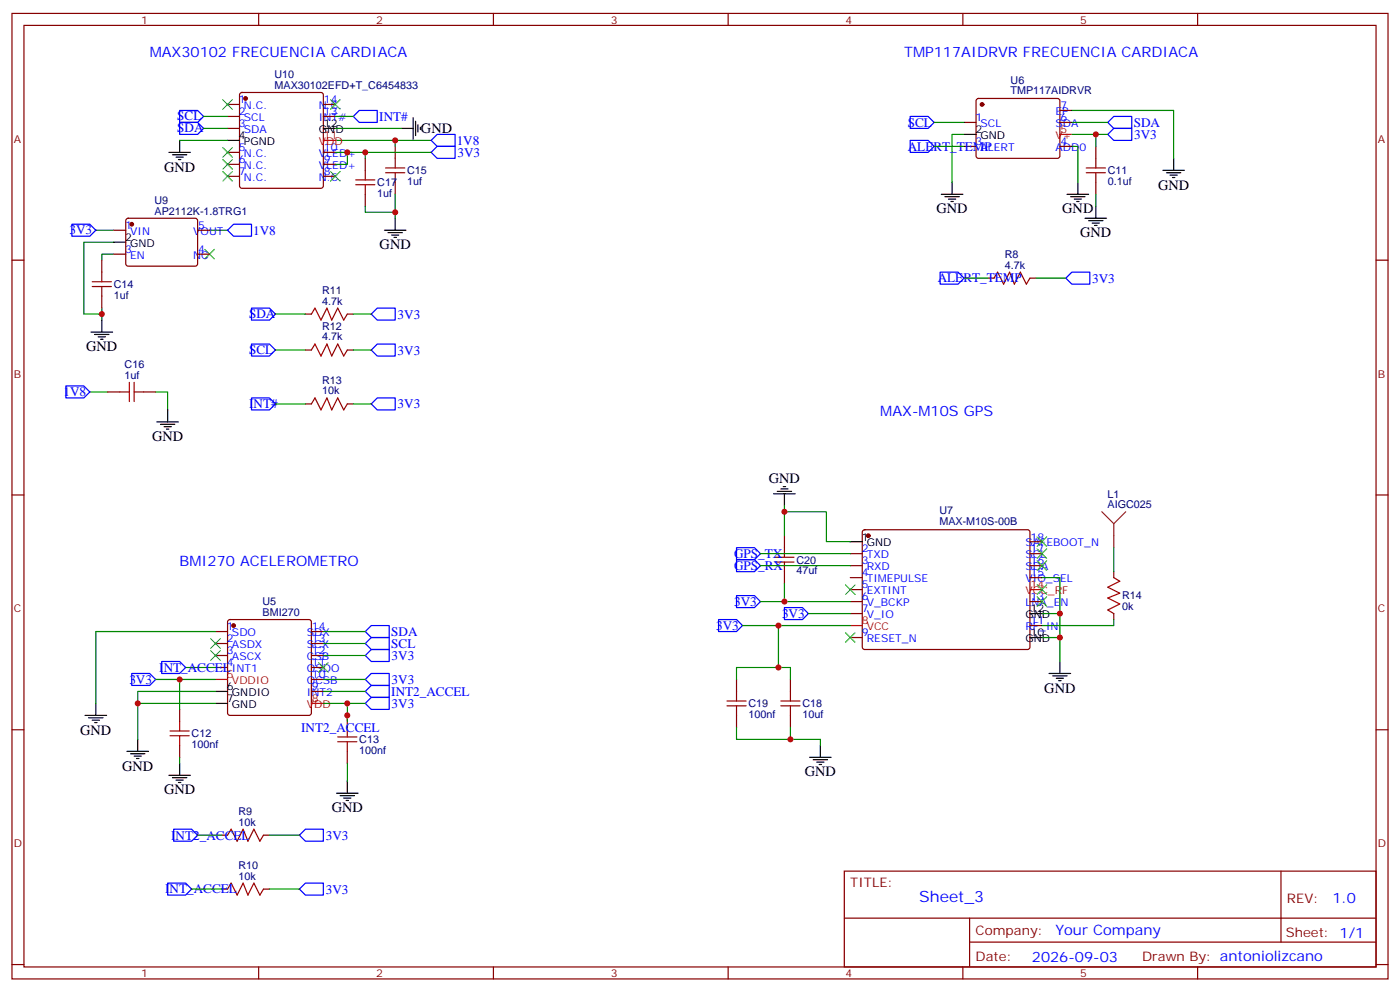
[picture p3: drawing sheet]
<svg xmlns="http://www.w3.org/2000/svg" width="412mm" height="292mm" viewBox="0 0 412 292" stroke-linecap="round" stroke-linejoin="round" font-family="sans-serif">
<g fill="none" stroke="#870000" stroke-width=".35">
<path d="M3.5 4h405.4v284.3h-405.4zM7.1 7.5h398.2v277.3h-398.2zM76.2 4v3.5M145.3 4v3.5M214.5 4v3.5M283.6 4v3.5M352.8 4v3.5M67 30.8h3.6M67 34.3h3.6M67 37.8h3.6M70.8 27.4l.5-.2h23.2l.5 .2 .2 .5v26.9l-.2 .5-.5 .2h-23.2l-.5-.3-.2-.4v-26.9zM95.2 30.8h3.6"/>
<path d="M95.2 34.3h3.6M284 36.1h3.5M287.7 29.2l.5-.2h23.3l.5 .2 .2 .5-.1 16.5-.6 .4h-23.6l-.4-.7v-16.2zM312.2 36.1h3.5M312.2 32.5h3.5M67 44.9h3.6M67 48.4h3.6M67 51.9h3.6M95.2 44.9h3.6M95.2 48.4h3.6M95.2 51.9h3.6M107.6 46.6v3.6"/>
<path d="M107.6 57.2v3.5M116.4 43.1v3.5M116.4 53.7v3.5M284 43.1h3.5M312.2 43.1h3.5M322.8 43.1v3.5M322.8 53.7v3.5M3.5 76.6h3.6M30 76.6v3.6M33.5 67.8h3.5M33.5 74.9h3.5M37.3 64.5l.4-.2h20.1l.4 .7-.1 13-.6 .4-20-.1-.5-.6v-12.7z"/>
<path d="M58.2 67.8h3.5M58.2 74.9h3.5M405.3 76.6h3.6M30 87.2v3.5M90 92.5h1.7M102.3 92.5h1.8M291 81.9h1.8M303.4 81.9h1.8M31.7 115.4h3.6M42.3 115.4h3.6M90 119h1.7M90 103.1h1.7"/>
<path d="M102.3 119h1.8M102.3 103.1h1.8M3.5 145.8h3.6M231.1 157.8v3.5M254.2 156.2l.5-.2h48l.5 .2 .2 .5-.1 34.1-.6 .5-48.3-.1-.4-.6v-33.9zM303.4 159.5h3.5M405.3 145.8h3.6M231.1 168.3v3.6M250.5 163.1h3.5M250.5 166.6h3.5M250.5 170.1h3.5M250.5 173.6h3.5"/>
<path d="M250.5 177.2h3.5M303.4 163.1h3.5M303.4 166.6h3.5M303.4 170.1h3.5M303.4 177.2h3.5M328.1 168.3v1.8M63.5 186h3.5M63.5 189.5h3.5M63.5 193h3.5M63.5 196.6h3.5M67.3 182.7l.4-.2h23.3l.5 .2 .2 .5v26.8l-.2 .5-.5 .2h-23.3l-.5-.3-.2-.4v-26.8zM91.7 186h3.5"/>
<path d="M91.7 189.5h3.5M91.7 193h3.5M91.7 196.6h3.5M250.5 180.7h3.5M250.5 187.7h3.5M303.4 184.2h3.5M328.1 180.7v1.8M3.5 214.9h3.6M52.9 208.9v3.5M52.9 219.5v3.5M91.7 203.6h3.5M91.7 200.1h3.5"/>
<path d="M102.3 210.7v3.5M217 200.1v3.5M217 210.7v3.5M232.8 200.1v3.5M232.8 210.7v3.5M405.3 214.9h3.6M102.3 221.3v3.5M65.3 246h1.7M77.6 246h1.8M248.7 256.5h156.6v28.3h-156.6zM377.3 256.6v20.8M65.3 261.8h1.7"/>
<path d="M77.6 261.8h1.8M248.7 270.4h156.5M285.6 277.4h119.6M285.6 270.4v14.1M3.5 284.1h3.6M76.2 284.8v3.5M145.3 284.8v3.5M214.5 284.8v3.5M283.6 284.8v3.5M352.8 284.8v3.5M405.3 284.1h3.6"/>
</g>
<g fill="none" stroke="#008700" stroke-width=".35">
<path d="M60 34.3h7M60 37.8h7M98.8 34.3h5.3M98.8 37.8h19.4M275.2 36.1h8.8M284 39.6h-3.5v14.1M315.7 32.5h30v14.1M315.7 39.6h10.6M315.7 36.1h10.6M322.8 39.6v3.5M52.9 41.3h14.1M98.8 41.3h28.2"/>
<path d="M98.8 44.9h28.2M102.3 44.9v3.5h-3.5M107.6 44.9v1.7M116.4 41.3v1.8M116.4 57.2v7.1M275.2 43.1h8.8M315.7 43.1h1.8v10.6M322.8 57.2v3.5M28.2 67.8h5.3M33.5 71.3h-8.8v21.2h5.3M33.5 74.9h-3.5v1.7M61.7 67.8h5.3"/>
<path d="M107.6 60.7v1.8h8.8M30 90.7v3.6M81.1 92.5h8.9M104.1 92.5h5.3M284 81.9h7M305.2 81.9h8.8M26.5 115.4h5.2M45.9 115.4h3.5v5.3M81.1 103.1h8.9M81.1 119h8.9M104.1 103.1h5.3M104.1 119h5.3"/>
<path d="M231.1 150.7h12.3v8.8h7.1M231.1 148.9v8.9M224 177.2h26.5M224 163.1h26.5M224 166.6h26.5M231.1 171.9v5.3M306.9 170.1h5.3v10.6M328.1 161.3v7M54.7 196.6h8.8M63.5 186h-35.3v21.2M95.2 193h12.4M95.2 189.5h12.4"/>
<path d="M95.2 186h12.4M218.7 184.2h31.8M229.3 184.2v12.4h-12.3v3.5M229.3 196.6h3.5v3.5M238.1 180.7h12.4M306.9 180.7h5.3v14.1M306.9 187.7h5.3M328.1 182.5v1.7h-21.2M45.9 200.1h17.6M52.9 200.1v8.8M63.5 207.2h-22.9v10.5M63.5 203.6h-22.9v3.6"/>
<path d="M95.2 200.1h12.4M95.2 207.2h12.4M95.2 203.6h12.4M102.3 207.2v5.2M217 214.2v3.5h15.8v-3.5M232.8 217.7h8.9v1.8M52.9 223v1.8M102.3 224.8v5.3M58.2 246h7.1M79.4 246h8.8M56.4 261.8h8.9M79.4 261.8h8.8"/>
</g>
<g fill="none" stroke="#a10000" stroke-width=".35">
<path d="M104.8 54.4h5.6M104.8 53h5.6M107.6 50.2v2.8M107.6 54.4v2.8M113.6 50.9h5.6M113.6 49.5h5.6M116.4 46.6v2.9M116.4 50.9v2.8M320 50.9h5.6M320 49.5h5.6M322.8 46.6v2.9M322.8 50.9v2.8"/>
<path d="M27.2 84.4h5.6M27.2 83h5.6M30 80.2v2.8M30 84.4v2.8M91.7 92.5l1.1-1.8 1.7 3.6 1.8-3.6 1.4 3.6 1.8-3.6 1.7 3.6 1.1-1.8M292.8 81.9l1.1-1.7 1.7 3.5 1.8-3.5 1.4 3.5 1.8-3.5 1.7 3.5 1.1-1.8M35.3 115.4h2.8M38.1 112.6v5.7M39.5 115.4h2.8M39.5 112.6v5.7M91.7 119l1.1-1.8 1.7 3.5 1.8-3.5 1.4 3.5 1.8-3.5 1.7 3.5 1.1-1.7M91.7 103.1l1.1-1.8 1.7 3.5 1.8-3.5 1.4 3.5 1.8-3.5 1.7 3.5 1.1-1.7"/>
<path d="M228.2 165.5h5.7M228.2 164.1h5.7M231.1 161.3v2.8M231.1 165.5v2.8M328.1 170.1l1.7 1.1-3.5 1.7 3.5 1.8-3.5 1.4 3.5 1.8-3.5 1.7 1.8 1.1M50.1 216.7h5.6M50.1 215.3h5.6M52.9 212.4v2.9M52.9 216.7v2.8M99.5 218.4h5.6M99.5 217h5.6M102.3 214.2v2.8"/>
<path d="M102.3 218.4v2.9M214.1 207.9h5.7M214.1 206.4h5.7M217 203.6v2.8M217 207.9v2.8M230 207.9h5.7M230 206.4h5.7M232.8 203.6v2.8M232.8 207.9v2.8M67 246l1.1-1.8 1.7 3.5 1.8-3.5 1.4 3.5 1.8-3.5 1.8 3.5 1-1.7M67 261.8l1.1-1.7 1.7 3.5 1.8-3.5 1.4 3.5 1.8-3.5 1.8 3.5 1-1.8"/>
</g>
<g fill="#870000" stroke="#870000" stroke-width=".35">
<circle cx="72.3" cy="29" r=".53"/>
<circle cx="38.8" cy="66" r=".53"/>
<circle cx="289.3" cy="30.8" r=".53"/>
<circle cx="68.8" cy="184.2" r=".53"/>
<circle cx="255.8" cy="157.8" r=".53"/>
</g>
<g fill="none" stroke="#000" stroke-width=".35">
<path d="M95.2 37.8h3.6M118.2 37.8h3.5M121.7 34.6v6.4M122.4 35.7v4.2M123.1 36.8v2.1M123.8 37.5v.7M284 39.6h3.5M49.7 44.9h6.4M50.8 45.6h4.2M51.9 46.3h2.1M52.6 47h.7M52.9 41.3v3.6"/>
<path d="M67 41.3h3.6M277.3 57.2h6.3M278.3 57.9h4.3M279.4 58.6h2.1M280.1 59.3h.7M280.5 53.7v3.5M314.3 57.2h6.4M315.4 57.9h4.2M316.4 58.6h2.2M317.1 59.3h.8M317.5 53.7v3.5M342.5 50.2h6.4"/>
<path d="M343.6 50.9h4.2M344.7 51.6h2.1M345.4 52.3h.7M345.7 46.6v3.6M33.5 71.3h3.5M113.2 67.8h6.4M114.3 68.5h4.2M115.4 69.2h2.1M116.1 69.9h.7M116.4 64.3v3.5M319.6 64.3h6.4M320.7 65h4.2"/>
<path d="M321.7 65.7h2.1M322.4 66.4h.7M322.8 60.7v3.6M26.8 97.8h6.4M27.9 98.5h4.2M28.9 99.2h2.1M29.6 99.9h.7M30 94.3v3.5M46.2 124.2h6.4M47.3 125h4.2M48.3 125.7h2.1M49 126.4h.7"/>
<path d="M49.4 120.7v3.5M227.9 145.4h6.3M229 144.7h4.2M230 144h2.1M230.7 143.3h.7M231.1 145.4v3.5M250.5 159.5h3.5M303.4 187.7h3.5M303.4 180.7h3.5M309 198.3h6.4M310.1 199h4.2M311.1 199.7h2.2"/>
<path d="M312.2 194.8v3.5M25 210.7h6.4M26.1 211.4h4.2M27.2 212.1h2.1M27.9 212.8h.7M28.2 207.2v3.5M40.6 217.7v3.6M63.5 203.6h3.5M63.5 207.2h3.5M241.7 219.5v3.5M311.9 200.4h.7M37.4 221.3h6.3"/>
<path d="M38.5 222h4.2M39.5 222.7h2.1M40.2 223.4h.7M49.7 228.3h6.4M50.8 229h4.2M51.9 229.7h2.1M52.6 230.4h.7M52.9 224.8v3.5M99.1 233.6h6.4M100.2 234.3h4.2M101.2 235h2.2M102 235.7h.7"/>
<path d="M102.3 230.1v3.5M238.5 223h6.3M239.5 223.7h4.3M240.6 224.4h2.1M241.3 225.1h.7"/>
</g>
<path d="M312.2 39.6h3.5M95.2 41.3h3.6M303.4 173.6h3.5M250.5 184.2h3.5M63.5 200.1h3.5M91.7 207.2h3.5" fill="none" stroke="#f00" stroke-width=".35"/>
<g fill="none" stroke="#00f" stroke-width=".35">
<path d="M52.9 32.5h5.3l1.8 1.8-1.8 1.8h-5.3zM52.9 36.1h5.3l1.8 1.7-1.8 1.8h-5.3zM104.1 34.3l1.7-1.8h5.3v3.6h-5.3zM268.1 34.3h5.3l1.8 1.8-1.8 1.7h-5.3zM326.3 39.6l1.8-1.8h5.3v3.5h-5.3zM326.3 36.1l1.8-1.8h5.3v3.5h-5.3zM127 41.3l1.8-1.7h5.3v3.5h-5.3zM127 44.9l1.8-1.8h5.3v3.5h-5.3zM268.1 41.3h5.3l1.8 1.8-1.8 1.8h-5.3zM21.2 66h5.3l1.7 1.8-1.7 1.8h-5.3zM67 67.8l1.8-1.8h5.3v3.6h-5.3zM74.1 90.7h5.3l1.7 1.8-1.7 1.8h-5.3z"/>
<path d="M109.4 92.5l1.7-1.8h5.3v3.6h-5.3zM276.9 80.2h5.3l1.8 1.7-1.8 1.8h-5.3zM314 81.9l1.7-1.7h5.3v3.5h-5.3zM19.4 113.7h5.3l1.8 1.7-1.8 1.8h-5.3zM74.1 101.3h5.3l1.7 1.8-1.7 1.7h-5.3zM74.1 117.2h5.3l1.7 1.8-1.7 1.7h-5.3zM109.4 103.1l1.7-1.8h5.3v3.5h-5.3zM109.4 119l1.7-1.8h5.3v3.5h-5.3zM217 175.4h5.2l1.8 1.8-1.8 1.7h-5.2zM217 161.3h5.2l1.8 1.8-1.8 1.7h-5.2zM217 164.8h5.2l1.8 1.8-1.8 1.7h-5.2zM231.1 178.9h5.3l1.7 1.8-1.7 1.8h-5.3z"/>
<path d="M38.8 198.3h5.3l1.8 1.8-1.8 1.8h-5.3zM47.6 194.8h5.3l1.8 1.8-1.8 1.7h-5.3zM107.6 193l1.8-1.7h5.3v3.5h-5.3zM107.6 189.5l1.8-1.8h5.3v3.6h-5.3zM107.6 186l1.8-1.8h5.3v3.5h-5.3zM109.4 198.3h5.3v3.6h-5.3l-1.8-1.8zM211.7 182.5h5.3l1.7 1.7-1.7 1.8h-5.3zM109.4 205.4h5.3v3.5h-5.3l-1.8-1.7zM109.4 201.9h5.3v3.5h-5.3l-1.8-1.8zM51.2 244.2h5.2l1.8 1.8-1.8 1.7h-5.2zM88.2 246l1.8-1.8h5.2v3.5h-5.2zM49.4 260.1h5.3l1.7 1.7-1.7 1.8h-5.3z"/>
<path d="M88.2 261.8l1.8-1.7h5.2v3.5h-5.2z"/>
</g>
<g fill="none" stroke="#3c3" stroke-width=".35">
<path d="M65.6 29.4l2.8 2.8M68.4 29.4l-2.8 2.8M97.4 29.4l2.8 2.8M100.2 29.4l-2.8 2.8M65.6 43.5l2.8 2.8M65.6 47l2.8 2.8M65.6 50.5l2.8 2.8M68.4 43.5l-2.8 2.8M68.4 47l-2.8 2.8M68.4 50.5l-2.8 2.8M97.4 50.5l2.8 2.8M100.2 50.5l-2.8 2.8"/>
<path d="M60.3 73.4l2.8 2.9M63.1 73.4l-2.8 2.9M305.5 158.1l2.8 2.8M308.3 158.1l-2.8 2.8M249.1 172.2l2.8 2.8M251.9 172.2l-2.8 2.8M305.5 165.2l2.8 2.8M305.5 161.6l2.8 2.9M305.5 175.8l2.8 2.8M305.5 172.2l2.8 2.8M308.3 165.2l-2.8 2.8M308.3 161.6l-2.8 2.9"/>
<path d="M308.3 175.8l-2.8 2.8M308.3 172.2l-2.8 2.8M62.1 188.1l2.8 2.8M62.1 191.6l2.8 2.9M64.9 188.1l-2.8 2.8M64.9 191.6l-2.8 2.9M93.8 195.2l2.9 2.8M96.7 195.2l-2.9 2.8M249.1 186.3l2.8 2.9M251.9 186.3l-2.8 2.9"/>
</g>
<path d="M324.6 150.7l3.5 3.5M328.1 154.2v7.1M331.6 150.7l-3.5 3.5" fill="none" stroke="#8c2424" stroke-width=".35"/>
<g fill="#c00">
<circle cx="116.4" cy="41.3" r=".88"/>
<circle cx="107.6" cy="44.9" r=".88"/>
<circle cx="102.3" cy="44.9" r=".88"/>
<circle cx="322.8" cy="39.6" r=".88"/>
<circle cx="52.9" cy="200.1" r=".88"/>
<circle cx="102.3" cy="210.7" r=".88"/>
<circle cx="102.3" cy="207.2" r=".88"/>
<circle cx="116.4" cy="62.5" r=".88"/>
<circle cx="30" cy="92.5" r=".88"/>
<circle cx="40.6" cy="207.2" r=".88"/>
<circle cx="231.1" cy="150.7" r=".88"/>
<circle cx="312.2" cy="180.7" r=".88"/>
<circle cx="312.2" cy="187.7" r=".88"/>
<circle cx="231.1" cy="177.2" r=".88"/>
<circle cx="229.3" cy="184.2" r=".88"/>
<circle cx="229.3" cy="196.6" r=".88"/>
<circle cx="232.8" cy="217.7" r=".88"/>
</g>
<text font-size="4.6" fill="#00f" x="270.8" y="265.6">Sheet_3</text>
<g font-size="4.2" fill="#00f">
<text x="44.1" y="16.7">MAX30102 FRECUENCIA CARDIACA</text>
<text x="266.3" y="16.7">TMP117AIDRVR FRECUENCIA CARDIACA</text>
<text x="259.3" y="122.5">MAX-M10S GPS</text>
<text x="52.9" y="166.6">BMI270 ACELEROMETRO</text>
<text x="392.5" y="265.8">1.0</text>
<text x="310.9" y="275.4">Your Company</text>
<text x="304" y="283.2">2026-09-03</text>
</g>
<g font-size="4.2">
<text x="124" y="39.2">GND</text>
<text x="48.3" y="50.5">GND</text>
<text x="341.1" y="55.8">GND</text>
<text x="275.9" y="62.9">GND</text>
<text x="312.9" y="62.9">GND</text>
<text x="318.2" y="69.9">GND</text>
<text x="111.8" y="73.4">GND</text>
<text x="25.4" y="103.4">GND</text>
<text x="44.8" y="129.9">GND</text>
<text x="226.5" y="142.1">GND</text>
<text x="307.6" y="204">GND</text>
<text x="23.6" y="216.3">GND</text>
<text x="36" y="226.9">GND</text>
<text x="48.3" y="234">GND</text>
<text x="237.1" y="228.7">GND</text>
<text x="97.7" y="239.3">GND</text>
</g>
<g font-size="3.9" fill="#00f">
<text x="52.2" y="35.5">SCL</text>
<text x="111.7" y="35.6">INT#</text>
<text x="52.2" y="39">SDA</text>
<text x="267.4" y="37.3">SCL</text>
<text x="334" y="37.4">SDA</text>
<text x="334.1" y="40.9">3V3</text>
<text x="134.5" y="42.7">1V8</text>
<text x="134.8" y="46.2">3V3</text>
<text x="267.4" y="44.4">ALERT_TEMP</text>
<text x="20.5" y="69">3V3</text>
<text x="74.6" y="69.1">1V8</text>
<text x="276.2" y="83.2">ALERT_TEMP</text>
<text x="321.7" y="83.3">3V3</text>
<text x="73.4" y="93.7">SDA</text>
<text x="117.1" y="93.8">3V3</text>
<text x="73.4" y="104.3">SCL</text>
<text x="117.1" y="104.4">3V3</text>
<text x="18.7" y="116.6">1V8</text>
<text x="73.4" y="120.1">INT#</text>
<text x="117.1" y="120.2">3V3</text>
<text x="216.3" y="164.3">GPS_TX</text>
<text x="216.3" y="167.9">GPS_RX</text>
<text x="216.3" y="178.4">3V3</text>
<text x="211" y="185.5">3V3</text>
<text x="230.4" y="182">3V3</text>
<text x="115.3" y="187.3">SDA</text>
<text x="115.3" y="190.8">SCL</text>
<text x="46.9" y="197.8">INT_ACCEL</text>
<text x="115.4" y="194.3">3V3</text>
<text x="38.1" y="201.4">3V3</text>
<text x="115.4" y="201.4">3V3</text>
<text x="115.3" y="205">INT2_ACCEL</text>
<text x="115.4" y="208.5">3V3</text>
<text x="88.7" y="215.5">INT2_ACCEL</text>
<text x="50.4" y="247.2">INT2_ACCEL</text>
<text x="96" y="247.2">3V3</text>
<text x="48.7" y="263.1">INT_ACCEL</text>
<text x="96" y="263.2">3V3</text>
</g>
<g font-size="3.9" fill="#800">
<text x="250.5" y="261.1">TITLE:</text>
<text x="379.1" y="265.8">REV:</text>
<text x="287.4" y="275.3">Company:</text>
<text x="378.7" y="275.9">Sheet: 1/1</text>
<text x="287.4" y="283">Date:</text>
<text x="336.4" y="283.1">Drawn By: antoniolizcano</text>
</g>
<g font-size="3.2" fill="#800">
<text x="41.6" y="6.9">1</text>
<text x="110.8" y="6.9">2</text>
<text x="179.9" y="6.9">3</text>
<text x="249.1" y="6.9">4</text>
<text x="318.2" y="6.9">5</text>
<text x="4.1" y="42.1">A</text>
<text x="405.9" y="42.1">A</text>
<text x="4.1" y="111.2">B</text>
<text x="405.9" y="111.2">B</text>
<text x="4.1" y="180.3">C</text>
<text x="405.9" y="180.3">C</text>
<text x="4.1" y="249.5">D</text>
<text x="405.9" y="249.5">D</text>
<text x="41.6" y="287.8">1</text>
<text x="110.8" y="287.8">2</text>
<text x="179.9" y="287.8">3</text>
<text x="249.1" y="287.8">4</text>
<text x="318.2" y="287.8">5</text>
</g>
<g font-size="3.2" fill="#000080">
<text x="80.9" y="23">U10</text>
<text x="80.9" y="26.2">MAX30102EFD+T_C6454833</text>
<text x="297.7" y="27.7">TMP117AIDRVR</text>
<text x="297.7" y="24.7">U6</text>
<text x="119.9" y="51.2">C15</text>
<text x="326.3" y="51.3">C11</text>
<text x="111.1" y="57.9">1uf</text>
<text x="111.1" y="54.8">C17</text>
<text x="119.9" y="54.4">1uf</text>
<text x="326.3" y="54.5">0.1uf</text>
<text x="45.5" y="63.2">AP2112K-1.8TRG1</text>
<text x="45.5" y="60">U9</text>
<text x="296" y="75.9">R8</text>
<text x="296" y="79.1">4.7k</text>
<text x="33.5" y="87.9">1uf</text>
<text x="33.5" y="84.7">C14</text>
<text x="94.9" y="89.7">4.7k</text>
<text x="94.9" y="86.5">R11</text>
<text x="94.9" y="100.3">4.7k</text>
<text x="94.9" y="97.1">R12</text>
<text x="36.7" y="111.5">1uf</text>
<text x="36.7" y="108.4">C16</text>
<text x="94.9" y="113">R13</text>
<text x="94.9" y="116.1">10k</text>
<text x="326.3" y="149.6">AIGC025</text>
<text x="326.3" y="146.6">L1</text>
<text x="276.7" y="154.7">MAX-M10S-00B</text>
<text x="276.7" y="151.5">U7</text>
<text x="234.6" y="166">C20</text>
<text x="234.6" y="169.1">47uf</text>
<text x="77.3" y="178.3">U5</text>
<text x="330.6" y="179.7">0k</text>
<text x="330.6" y="176.5">R14</text>
<text x="77.3" y="181.3">BMI270</text>
<text x="220.5" y="208.3">C19</text>
<text x="236.4" y="208.3">C18</text>
<text x="220.5" y="211.5">100nf</text>
<text x="236.4" y="211.5">10uf</text>
<text x="56.4" y="220.3">100nf</text>
<text x="56.4" y="217.2">C12</text>
<text x="105.8" y="218.9">C13</text>
<text x="105.8" y="222">100nf</text>
<text x="70.2" y="243.1">10k</text>
<text x="70.2" y="240.1">R9</text>
<text x="70.2" y="255.9">R10</text>
<text x="70.2" y="259">10k</text>
</g>
<g font-size="3.2" fill="#00f">
<text x="70.4" y="30.4">1</text>
<text x="70.4" y="33.9">2</text>
<text x="71.9" y="32.2">N.C.</text>
<text x="71.9" y="35.7">SCL</text>
<text x="93.9" y="35.7">INT#</text>
<text x="93.9" y="32.2">N.C.</text>
<text x="95.4" y="33.9">13</text>
<text x="95.4" y="30.4">14</text>
<text x="287.3" y="35.7">1</text>
<text x="310.9" y="33.9">EP</text>
<text x="312.4" y="35.7">6</text>
<text x="312.4" y="32.2">7</text>
<text x="70.4" y="37.5">3</text>
<text x="71.9" y="39.2">SDA</text>
<text x="288.8" y="37.5">SCL</text>
<text x="310.9" y="37.5">SDA</text>
<text x="70.4" y="44.5">5</text>
<text x="71.9" y="46.3">N.C.</text>
<text x="93.9" y="46.3">VLED+</text>
<text x="95.4" y="44.5">10</text>
<text x="287.3" y="42.8">3</text>
<text x="288.8" y="44.5">ALERT</text>
<text x="310.9" y="44.5">ADD0</text>
<text x="312.4" y="42.8">4</text>
<text x="70.4" y="48">6</text>
<text x="70.4" y="51.6">7</text>
<text x="71.9" y="49.8">N.C.</text>
<text x="71.9" y="53.3">N.C.</text>
<text x="93.9" y="53.3">N.C.</text>
<text x="93.9" y="49.8">VLED+</text>
<text x="95.4" y="51.6">8</text>
<text x="95.4" y="48">9</text>
<text x="36.9" y="67.5">1</text>
<text x="38.3" y="69.2">VIN</text>
<text x="56.9" y="69.2">VOUT</text>
<text x="58.4" y="67.5">5</text>
<text x="36.9" y="74.5">3</text>
<text x="38.3" y="76.3">EN</text>
<text x="56.9" y="76.3">NC</text>
<text x="58.4" y="74.5">4</text>
<text x="302.1" y="160.9">SAFEBOOT_N</text>
<text x="303.6" y="159.2">18</text>
<text x="253.8" y="162.7">2</text>
<text x="253.8" y="166.2">3</text>
<text x="255.3" y="164.5">TXD</text>
<text x="255.3" y="168">RXD</text>
<text x="302.1" y="168">SDA</text>
<text x="302.1" y="164.5">SCL</text>
<text x="303.6" y="166.2">16</text>
<text x="303.6" y="162.7">17</text>
<text x="253.8" y="169.8">4</text>
<text x="253.8" y="173.3">5</text>
<text x="255.3" y="171.5">TIMEPULSE</text>
<text x="302.1" y="171.5">VIO_SEL</text>
<text x="303.6" y="169.8">15</text>
<text x="253.8" y="176.8">6</text>
<text x="255.3" y="175">EXTINT</text>
<text x="255.3" y="178.6">V_BCKP</text>
<text x="302.1" y="178.6">LNA_EN</text>
<text x="303.6" y="176.8">13</text>
<text x="66.9" y="185.6">1</text>
<text x="91.9" y="185.6">14</text>
<text x="253.8" y="180.3">7</text>
<text x="255.3" y="182.1">V_IO</text>
<text x="302.1" y="185.6">RF_IN</text>
<text x="303.6" y="183.9">11</text>
<text x="66.9" y="189.2">2</text>
<text x="68.3" y="187.4">SDO</text>
<text x="68.3" y="190.9">ASDX</text>
<text x="90.4" y="190.9">SCX</text>
<text x="90.4" y="187.4">SDX</text>
<text x="91.9" y="189.2">13</text>
<text x="253.8" y="187.4">9</text>
<text x="255.3" y="189.2">RESET_N</text>
<text x="66.9" y="192.7">3</text>
<text x="66.9" y="196.2">4</text>
<text x="68.3" y="194.5">ASCX</text>
<text x="68.3" y="198">INT1</text>
<text x="90.4" y="198">OSDO</text>
<text x="90.4" y="194.5">CSB</text>
<text x="91.9" y="196.2">11</text>
<text x="91.9" y="192.7">12</text>
<text x="90.4" y="201.5">OCSB</text>
<text x="91.9" y="203.3">9</text>
<text x="91.9" y="199.7">10</text>
<text x="90.4" y="205">INT2</text>
</g>
<g font-size="3.2">
<text x="70.4" y="41">4</text>
<text x="93.9" y="39.2">GND</text>
<text x="95.4" y="37.5">12</text>
<text x="287.3" y="39.2">2</text>
<text x="288.8" y="41">GND</text>
<text x="71.9" y="42.8">PGND</text>
<text x="36.9" y="71">2</text>
<text x="38.3" y="72.7">GND</text>
<text x="253.8" y="159.2">1</text>
<text x="255.3" y="160.9">GND</text>
<text x="302.1" y="182.1">GND</text>
<text x="303.6" y="180.3">12</text>
<text x="302.1" y="189.2">GND</text>
<text x="303.6" y="187.4">10</text>
<text x="66.9" y="203.3">6</text>
<text x="66.9" y="206.8">7</text>
<text x="68.3" y="205">GNDIO</text>
<text x="68.3" y="208.6">GND</text>
</g>
<g font-size="3.2" fill="#f00">
<text x="95.4" y="41">11</text>
<text x="310.9" y="41">V+</text>
<text x="312.4" y="39.2">5</text>
<text x="93.9" y="42.8">VDD</text>
<text x="303.6" y="173.3">14</text>
<text x="302.1" y="175">VCC_RF</text>
<text x="253.8" y="183.9">8</text>
<text x="255.3" y="185.6">VCC</text>
<text x="66.9" y="199.7">5</text>
<text x="68.3" y="201.5">VDDIO</text>
<text x="90.4" y="208.6">VDD</text>
<text x="91.9" y="206.8">8</text>
</g>
</svg>
